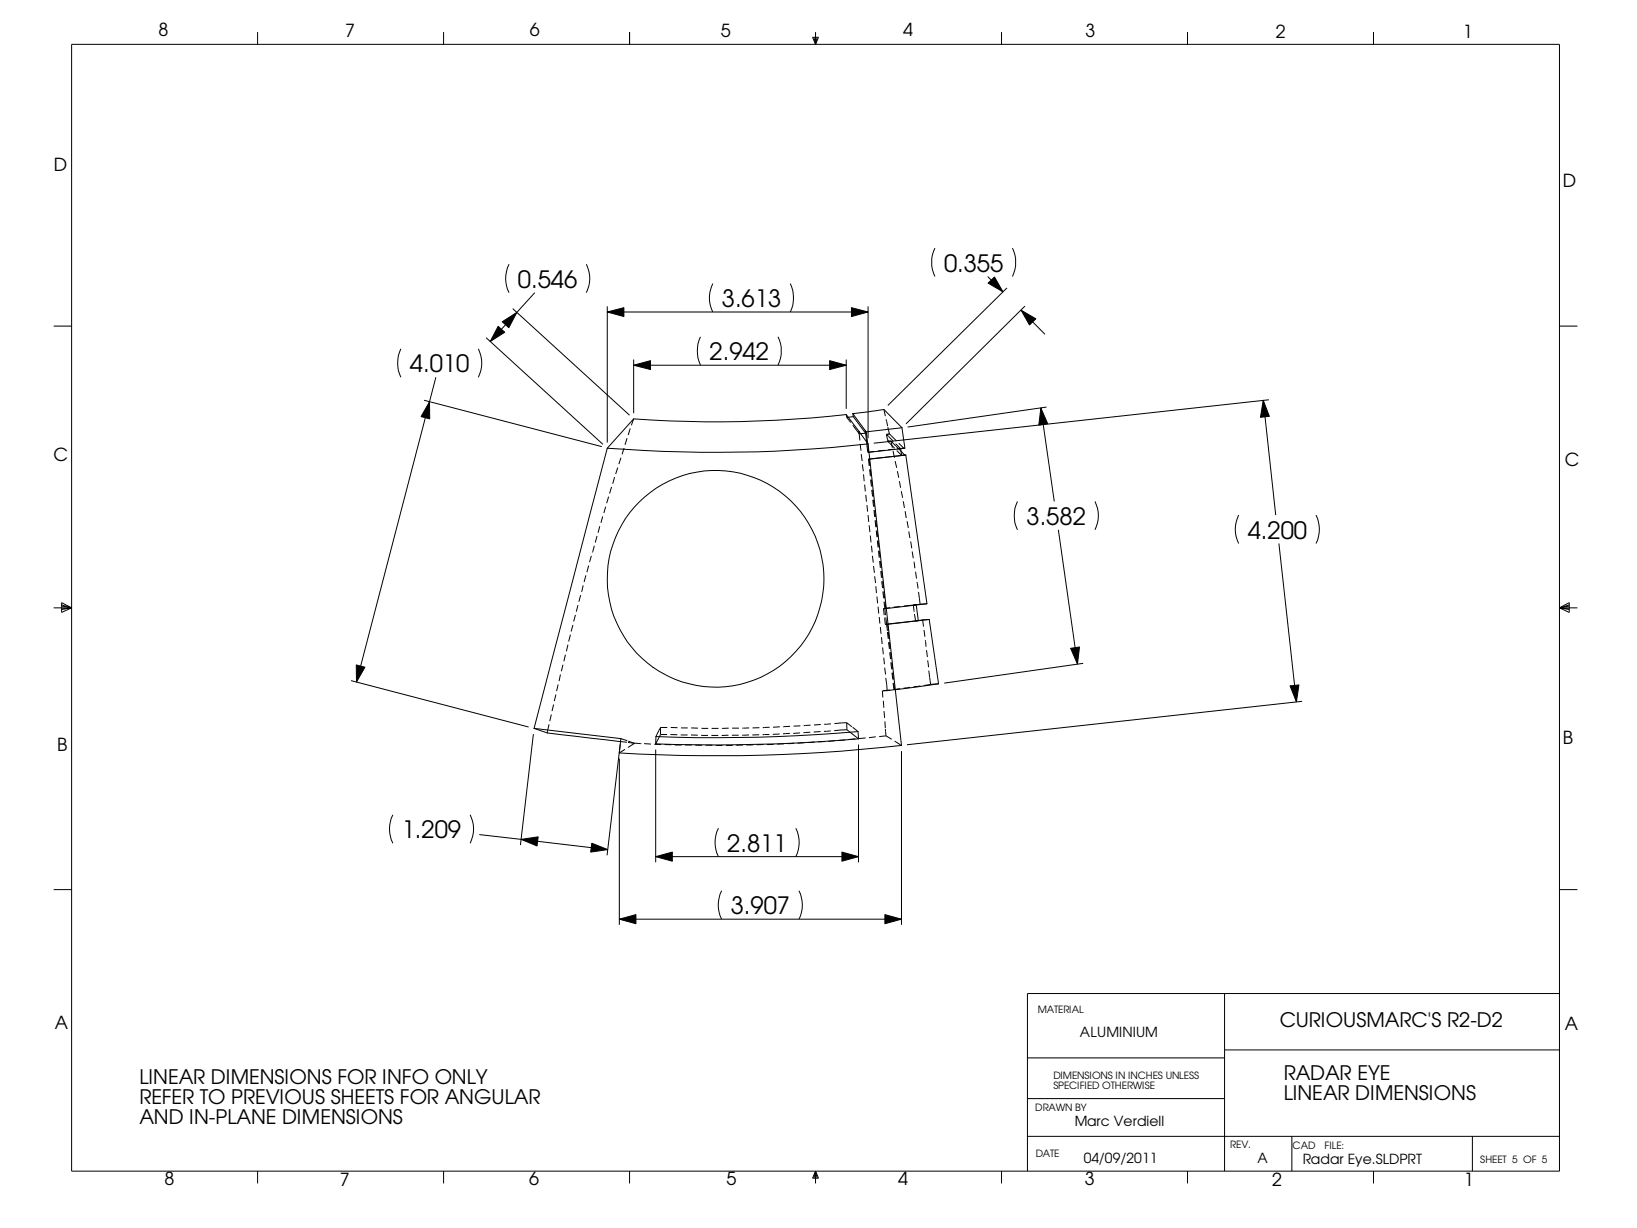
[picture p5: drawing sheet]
<svg xmlns="http://www.w3.org/2000/svg" width="305mm" height="229mm" viewBox="0 0 305 229" stroke-linecap="round" stroke-linejoin="round" font-family="sans-serif">
<g fill="none" stroke="#000" stroke-width=".19">
<path d="M13.3 8.3h277.1v209.7h-277.1zM48 6v2.3M82.6 6v2.3M117.2 6v2.3M151.3 6.9h1.1l-.6 1.4zM151.6 6.9l.2 1.4M151.8 6v2.3M152.1 6.9l-.3 1.4M186.5 6v2.3M221.1 6v2.3M255.7 6v2.3M93.5 59.9l2.7-1.7-1.5 2.8z"/>
<path d="M94.8 49.2a5.8 5.8 0 0 0 0 5.3M95.5 57.4l21.7 19.9M99.6 54.5l-8.3 9.1M109.2 49.2a5.8 5.8 0 0 1 0 5.3M113.1 58.1l3.1-.8v1.6zM113.1 57v25.4M113.1 58.1h48.5M132.7 52.8a5.8 5.8 0 0 0 0 5.3M147.2 52.8a6.2 6.2 0 0 1 0 5.3M158.5 57.3l3.1 .8-3.1 .8zM161.6 57v24.6M174.1 46.2a5.8 5.8 0 0 0 0 5.3"/>
<path d="M183.9 51.5l2.8 2.8M184 52.7l1.2-1.1 1.5 2.7zM187.5 53.6l-22.2 21.9M188.5 46.2a5.8 5.8 0 0 1 0 5.3M190.1 57.7l2.8 1.7-1.2 1.1zM190.1 57.7l4.5 4.5M190.8 57l-22.1 21.9M10 60.7h3.3M74.6 64.9a6.2 6.2 0 0 0 0 5.3M79 74.5l33.1 8.6M80 74.8v3.2l-1.6-.4zM81.2 70.2l-14.8 56.8"/>
<path d="M89.1 64.9a5.8 5.8 0 0 1 0 5.3M90.5 62.9l21.8 19.8M92.8 60.7l1.2 1.1-2.7 1.8zM117.3 79.8l-.3 1.2M118 68l3.1-.9v1.7zM118 78l-.4 1.2M118 78l-4.9 5.4M118 66.9v10M118 68h39.6M130.4 62.7a6.2 6.2 0 0 0 0 5.3M144.9 62.7a5.8 5.8 0 0 1 0 5.3M154.5 67.1l3.1 .9-3.1 .8z"/>
<path d="M157.6 77.2a215.2 215.2 0 0 1-39.6 .8M157.6 77.2v.5M157.6 77.2l2.3 3.1M157.6 66.9v9.2M157.6 77.7l.8 1M158.8 79.2l1.2 1.5M158.8 77l2.3 3.2M158.8 77l.1 .6M158.9 77.6l-1.3 .1M158.9 77.6l2.3 3-.1-.4M164.6 76.2l-5.8 .8M164.6 76.2l.2 1.3"/>
<path d="M164.6 76.2l3.3 3.4M165 78.1l.3 1.2M165.3 79.5l.3 1.3M167.9 79.6l-6.6 .8M167.9 79.6l.6 3.8M193.8 75.9l1.3 3-1.7 .2zM193.8 75.9l2.5 17.4M194.9 75.8l-25.9 3.7M235.2 74.5l1.1 3-1.6 .2zM235.2 74.5l2.3 21.4M236.3 74.4l-73.6 8.1M290.4 60.7h3.3"/>
<path d="M111.2 99.8l-.4 1.2M111.7 98l-.4 1.2M112.2 96.1l-.3 1.2M112.8 94.3l-.4 1.2M113.1 83.4l-13.7 52.2M113.3 92.5l-.4 1.2M113.9 90.6l-.4 1.3M114.4 88.8l-.3 1.2M115 87l-.4 1.2M115.6 85.2l-.4 1.2M116.2 83.4l-.4 1.2M116.8 81.6l-.4 1.2"/>
<path d="M159.9 80.3l.1 .5M159.9 80.3h.1M159.9 80.3l1.7 2.3M160 80.8l1.2-.2 .4 3.6M160 80.8l.1 1.2M160.1 82.6l.2 1.3M160.4 84.5l.1 1.3M160.6 86.4l.1 1.3M160.8 88.3l.1 1.3M161 90.2l.1 1.3M161.1 80.2l.2 .2M161.1 80.2h.1"/>
<path d="M161.2 92.1l.1 1.3M161.3 80.4l.4 3.8M161.4 94l.1 1.2M161.6 82.6a263 263 0 0 1-48.5 .8M161.6 95.9l.2 1.3M161.6 82.6l6.3 56.2M161.8 85.5l.2 1.2M161.8 97.8l.2 1.3M161.9 87.4l.2 1.2M162.1 87.4l.1 1.2M162.1 99.7l.1 1.3M162.1 89.3l.2 1.3"/>
<path d="M162.3 89.3l.1 1.3M162.3 91.2l.2 1.2M162.5 91.2l.1 1.3M162.5 93l.1 1.3M162.6 93l.2 1.3M162.7 95l.2 1.2M162.8 84l-1.2 .2M162.9 95l.1 1.2M162.9 96.9l.2 1.2M163.1 96.9l.1 1.2M163.2 98.8l.1 1.2M163.3 98.8l.1 1.2"/>
<path d="M164.7 83.8l-1.3 .1M165.1 80.9l1.2 1.2M165.1 80.9v.3M165.1 81.2l.3 1M165.3 81.9l.4 .2h.2M165.4 82.2l1.1 1.2M165.6 80.8l1.3 1.3M165.6 80.8l-.5 .1M165.6 80.8l-.4 .1-.1 .3M165.9 82.1l.3 1.3M165.9 82.1l-.5 .1M165.9 82.1l.9 .9"/>
<path d="M166.3 83.9l.2 1.3M166.6 83.6l-1.2 .1M166.7 85.8l.3 1.3M166.8 82.6l.9 .9M166.8 83.1l1.6 1.6M167 83.9l.9 .9M167.1 87.7l.2 1.2M167.3 82.5l1 .9M167.5 89.6l.2 1.2M167.7 83.5h.1M167.7 83.5l.2 1.3M167.8 91.4l.3 1.3"/>
<path d="M167.9 84.8l-6.2 .7 .1 1.2M167.9 84.8h.1M168.1 93.3l.3 1.3M168.2 83.4l-1.2 .2M168.3 83.4l-.6 .1M168.3 83.4h.2M168.4 84.7l-.5 .1M168.4 84.7h.3M168.5 83.4l-6.9 .8M168.5 95.2l.2 1.2M168.7 84.7l-7 .8M168.7 84.7l3.9 27.7"/>
<path d="M168.9 97l.2 1.3M169.2 98.9l.2 1.3M189.4 93.3a6.2 6.2 0 0 0 0 5.3M197.1 98.6l3.5 25M203.9 93.3a5.8 5.8 0 0 1 0 5.3M230.6 95.9a5.8 5.8 0 0 0 0 5.3M245 95.9a5.8 5.8 0 0 1 0 5.3M10 113.2h3.3M11.5 112.2l1.8 1-1.8 .8zM11.5 112.6l1.8 .6M11.5 112.8l1.8 .4M13.3 113.2l-1.8 .2"/>
<path d="M106.2 118.2l-.3 1.2M106.7 116.3l-.4 1.3M107.1 114.5l-.3 1.2M107.6 112.6l-.3 1.3M108.1 110.8l-.3 1.2M108.6 109l-.3 1.2M109.1 107.1l-.3 1.2M109.6 105.3l-.3 1.2M110.1 103.5l-.3 1.1M110.7 101.6l-.4 1.2M162.3 101.6l.1 1.2M162.4 103.5l.2 1.2"/>
<path d="M162.6 105.4l.2 1.2M162.9 107.3l.1 1.2M163.1 109.1l.1 1.3M163.3 111l.1 1.3M163.4 100.6l.1 1.3M163.5 112.9l.1 1.3M163.5 100.6l.2 1.3M163.6 102.5l.1 1.3M163.7 114.9l.1 1.2M163.7 102.5l.2 1.3M163.8 104.4l.1 1.3M163.9 116.7l.1 1.3"/>
<path d="M163.9 104.4l.2 1.3M164 106.3l.1 1.3M164.1 118.6l.2 1.3M164.1 106.3l.2 1.3M164.2 108.2l.1 1.3M164.3 108.2l.2 1.3M164.4 110.1l.1 1.3M164.5 113.3l.1 1.2M164.5 110.1l.2 1.3M164.6 112l.2 1.3M164.7 115l.1 1.2h.6M164.8 113.2l.1 1.3"/>
<path d="M164.8 112l.1 1.3M164.9 114.9l.2 1.3h.3M165.1 116.2l.1 1.2M165.2 117.6l.2 1.3M165.3 116.2l.1 1.2M165.4 117.6l.1 1.3M165.4 119.5l.2 1.3M165.6 119.5l.1 1.3M165.7 113.1l-1.2 .2M167.6 112.9l-1.2 .1M169.5 100.8l.3 1.3M169.8 102.7l.3 1.2"/>
<path d="M170.1 112.6h.5l.4 2.9M170.1 112.6l.1 1.3M170.2 104.6l.1 1.2M170.3 114.3l.2 1.3 .5-.1M170.5 106.4l.1 1.3M170.5 112.6l-2.2 .2M170.7 108.3l.2 1.3M171 115.5l-5.6 .7M171 110.2l.3 2.3M171.4 112.5l-1.3 .1M171.8 115.4l.2 1.2M171.8 115.4l-.8 .1"/>
<path d="M172 117.3l.2 1.2M172.3 119.2l.1 1.2M172.6 112.4l-8.1 .9M172.6 112.4l-1.2 .1M173 115.3l1.8 12M173 115.3l-7.6 .9M173 115.3l-1.2 .1M238.1 101.2l3.3 29.4M290.4 113.2h3.3M290.4 113.2l1.8 .2M290.4 113.2l1.8-1v1.8zM292.2 112.8l-1.8 .4"/>
<path d="M292.2 112.6l-1.8 .6M65.4 126.7l33 8.6M66.3 123.8l1.6 .4-1.5 2.8zM99.3 136.7l-2.4 20.6M99.4 135.6l16.2 1.9-.3 2.7M99.4 135.6l2.5 .8M101.9 136.4l14.9 1.8M102.2 134.8l-.3 1.6M102.7 133l-.3 1.2M103.1 131.1l-.3 1.3M103.5 129.3l-.3 1.2M103.9 127.4l-.3 1.3"/>
<path d="M104.4 125.6l-.3 1.2M104.8 123.7l-.3 1.3M105.3 121.9l-.3 1.2M105.7 120l-.2 1.2M115.5 138.6l-2.5 20.6M115.6 137.5l1.2 .4M116.4 139.5l-1.1 .7M116.9 138.2l1.3 .2M117 138l1.2 .4-1.3 .7M118.2 138.3l1.2 .1M119.9 138.4l1.3 .1M121.8 138.6h1.3"/>
<path d="M122.1 139.5v21M122.1 137.1v1.4M123 136.7l-.9 1.8M123 136.7h1.2M123 135.4l-.9 1.7M123 135.4v1.3M123 135.4h1.2M123.7 138.6h1.3M124.8 136.7l1.3 .1M124.9 135.4l1.3 .1M125.6 138.7h1.3M126.7 136.8h1.3"/>
<path d="M126.8 135.5h1.3M127.6 138.7h1.2M128.7 136.8l1.2 .1M128.7 135.5l1.3 .1M129.5 138.7h1.2M130.6 136.9h1.2M130.6 135.6h1.3M131.4 138.7h1.2M132.5 136.9h1.2M132.5 135.6h1.3M133.3 138.8h1.2M135.6 136.9h-1.2"/>
<path d="M135.7 135.6h-1.3M136.3 136.9h1.2M136.3 135.6h1.3M136.4 138.7l-1.2 .1M138.3 138.7h-1.2M139.4 136.8l-1.2 .1M139.5 135.5l-1.3 .1M140.3 138.6l-1.3 .1M141.4 136.8h-1.3M141.4 135.5h-1.3M142.2 138.6h-1.3M143.3 136.7l-1.3 .1"/>
<path d="M143.3 135.4l-1.3 .1M144.1 138.6h-1.3M145.2 136.7h-1.3M145.2 135.3l-1.3 .1M146 138.5h-1.3M147.1 136.5l-1.3 .1M147.1 135.2l-1.3 .1M147.9 138.3l-1.3 .1M149 136.4l-1.3 .1M149 135.1l-1.3 .1M149.8 138.3h-1.3M150.9 136.3l-1.3 .1"/>
<path d="M150.9 135l-1.3 .1M151.7 138.1l-1.3 .1M152.8 136.2l-1.3 .1M152.8 134.9l-1.2 .1M153.6 138l-1.3 .1M154.7 136.1h-1.3M154.7 134.7l-1.2 .1M155.5 137.9l-1.3 .1M157.4 137.8h-1.3M157.6 134.5l-2.2 .2M157.6 134.5l1 .8M157.6 134.5l.1 1.3"/>
<path d="M157.7 135.8l2.2 1.7M157.7 135.8l-2.4 .2M158.8 135.4l1 .8M159.3 137.5l-1.3 .2M159.8 136.2a298.5 298.5 0 0 1-37.7 .9M159.8 136.2l.1 1.3M159.9 137.5a323.2 323.2 0 0 1-37.8 1M159.9 138.6v21.9M161.2 137.4l-1.3 .1M163.1 137.2l-1.3 .1M164.3 120.5l.2 1.3M164.5 130.5v1.2"/>
<path d="M164.5 122.4l.2 1.3M164.6 132.4l.1 1.2M164.7 124.3l.2 1.3M164.8 134.3v1.3M164.8 135.7l.2 1.3M164.9 126.2l.3 2.3M165 137l-1.3 .1M165 137l1 .6M165.7 121.5l.1 1.2M165.7 128.4l-1.3 .2M165.8 121.4l.1 1.3M165.9 123.3l.1 1.3"/>
<path d="M166 123.3l.2 1.3M166.1 125.2l.1 1.3M166.2 125.2l.2 1.3M166.3 127.1l.2 1.3M166.4 127.1l.2 1.3M166.5 128.4l-2.2 .2 .1 1.2M166.6 138l1.3 .8M167.6 128.2l-1.3 .2M167.9 138.8a308 308 0 0 1-52.6 1.4M167.9 139.8v32.4M169.5 127.9l-1.3 .2M171.4 127.7l-1.3 .1"/>
<path d="M172.5 121l.2 1.3M172.7 122.9l.2 1.3M172.9 124.8l.2 1.3M173.1 126.2l.2 1.2M173.3 127.4l-1.3 .2M174.8 127.3l-8.3 1.1M174.8 127.3l-1.5 .1M199.3 120.7l1.7-.3-.4 3.2zM201.7 123.5l-25.9 3.7M240.2 127.7l1.7-.2-.5 3.1zM242.4 130.6l-73.5 8M73.2 151.7a5.8 5.8 0 0 0 0 5.3"/>
<path d="M87.5 151.7a5.8 5.8 0 0 1 0 5.3M89.2 155.4l24 2.8M97 156.3l3.2-.5-.2 1.7zM110.2 157l3 1.2-3.2 .4zM115.3 141.2v31M122.1 159.5l3.1-.9v1.7zM122.1 159.5h37.8M133.8 154.2a5.8 5.8 0 0 0 0 5.3M148.2 154.2a5.8 5.8 0 0 1 0 5.3M156.8 158.6l3.1 .9-3.1 .8zM10 165.6h3.3M115.3 171.1l3.1-.8v1.7z"/>
<path d="M115.3 171.1h52.6M134.4 165.8a5.8 5.8 0 0 0 0 5.3M148.8 165.8a5.8 5.8 0 0 1 0 5.3M164.8 170.3l3.1 .8-3.1 .9zM290.4 165.6h3.3M191.3 196.9h36.7M228 185v33M228 195.5h62.4M290.4 185h-99.1v33M48 218v2.3M82.6 218v2.3M117.2 218v2.3"/>
<path d="M151.8 218v2.3M151.8 218l.6 1.3h-1.1zM151.8 218l-.2 1.3M151.8 218l.3 1.3M186.5 218v2.3M191.3 204.5h36.7M191.3 211.5h99.1M221.1 218v2.3M240.5 211.5v6.5M255.7 218v2.3M274.2 211.5v6.5"/>
<circle cx="133.2" cy="107.8" r="20.2"/>
</g>
<g fill="#000">
<path d="M93.5 59.9l2.7-1.7-1.5 2.8zM113.1 58.1l3.1-.8v1.6zM158.5 57.3l3.1 .8-3.1 .8zM184 52.7l1.2-1.1 1.5 2.7zM190.1 57.7l2.8 1.7-1.2 1.1zM80 74.8v3.2l-1.6-.4zM92.8 60.7l1.2 1.1-2.7 1.8zM118 68l3.1-.9v1.7zM154.5 67.1l3.1 .9-3.1 .8zM193.8 75.9l1.3 3-1.7 .2zM235.2 74.5l1.1 3-1.6 .2zM66.3 123.8l1.6 .4-1.5 2.8z"/>
<path d="M199.3 120.7l1.7-.3-.4 3.2zM240.2 127.7l1.7-.2-.5 3.1zM97 156.3l3.2-.5-.2 1.7zM110.2 157l3 1.2-3.2 .4zM122.1 159.5l3.1-.9v1.7zM156.8 158.6l3.1 .9-3.1 .8zM115.3 171.1l3.1-.8v1.7zM164.8 170.3l3.1 .8-3.1 .9z"/>
</g>
<g font-size="4.4">
<text x="96.4" y="53.6">0.546</text>
<text x="175.8" y="50.5">0.355</text>
<text x="134.4" y="57.1">3.613</text>
<text x="76.3" y="69.3">4.010</text>
<text x="132.1" y="67.1">2.942</text>
<text x="191.1" y="97.7">3.582</text>
<text x="232.3" y="100.2">4.200</text>
<text x="74.8" y="156">1.209</text>
<text x="135.4" y="158.5">2.811</text>
<text x="136.1" y="170.2">3.907</text>
</g>
<g font-size="3.7">
<text x="238.3" y="191.1">CURIOUSMARC'S R2-D2</text>
<text x="26" y="201.8">LINEAR DIMENSIONS FOR INFO ONLY</text>
<text x="239.1" y="201.1">RADAR EYE</text>
<text x="26" y="205.5">REFER TO PREVIOUS SHEETS FOR ANGULAR</text>
<text x="26" y="209.2">AND IN-PLANE DIMENSIONS</text>
<text x="239.1" y="204.9">LINEAR DIMENSIONS</text>
</g>
<g font-size="3.3">
<text x="29.5" y="6.7">8</text>
<text x="64.3" y="6.8">7</text>
<text x="98.7" y="6.8">6</text>
<text x="134.2" y="6.8">5</text>
<text x="168.1" y="6.6">4</text>
<text x="202.1" y="6.8">3</text>
<text x="237.5" y="7">2</text>
<text x="272.4" y="7">1</text>
<text x="10" y="31.8">D</text>
<text x="291" y="34.9">D</text>
<text x="9.9" y="85.7">C</text>
<text x="291.3" y="86.7">C</text>
<text x="10.6" y="139.7">B</text>
<text x="291" y="138.4">B</text>
<text x="10.2" y="191.5">A</text>
<text x="291.4" y="191.7">A</text>
<text x="30.6" y="220.7">8</text>
<text x="63.3" y="220.8">7</text>
<text x="98.5" y="220.7">6</text>
<text x="135.3" y="220.7">5</text>
<text x="167.2" y="220.7">4</text>
<text x="202" y="220.6">3</text>
<text x="236.9" y="220.7">2</text>
<text x="272.5" y="220.8">1</text>
</g>
<g font-size="2.6">
<text x="201.1" y="193.1">ALUMINIUM</text>
<text x="200.1" y="209.7">Marc Verdiell</text>
<text x="201.8" y="216.5">04/09/2011</text>
<text x="234.1" y="216.5">A</text>
<text x="242.6" y="216.7">Radar Eye.SLDPRT</text>
</g>
<g font-size="1.9">
<text x="193.3" y="188.6">MATERIAL</text>
<text x="196.1" y="200.8">DIMENSIONS IN INCHES UNLESS</text>
<text x="196.1" y="202.7">SPECIFIED OTHERWISE</text>
<text x="192.7" y="206.8">DRAWN BY</text>
<text x="192.9" y="215.4">DATE</text>
<text x="229" y="213.8">REV.</text>
<text x="240.7" y="213.8">CAD</text>
<text x="246.6" y="213.8">FILE:</text>
<text x="275.6" y="216.5">SHEET 5 OF 5</text>
</g>
</svg>
